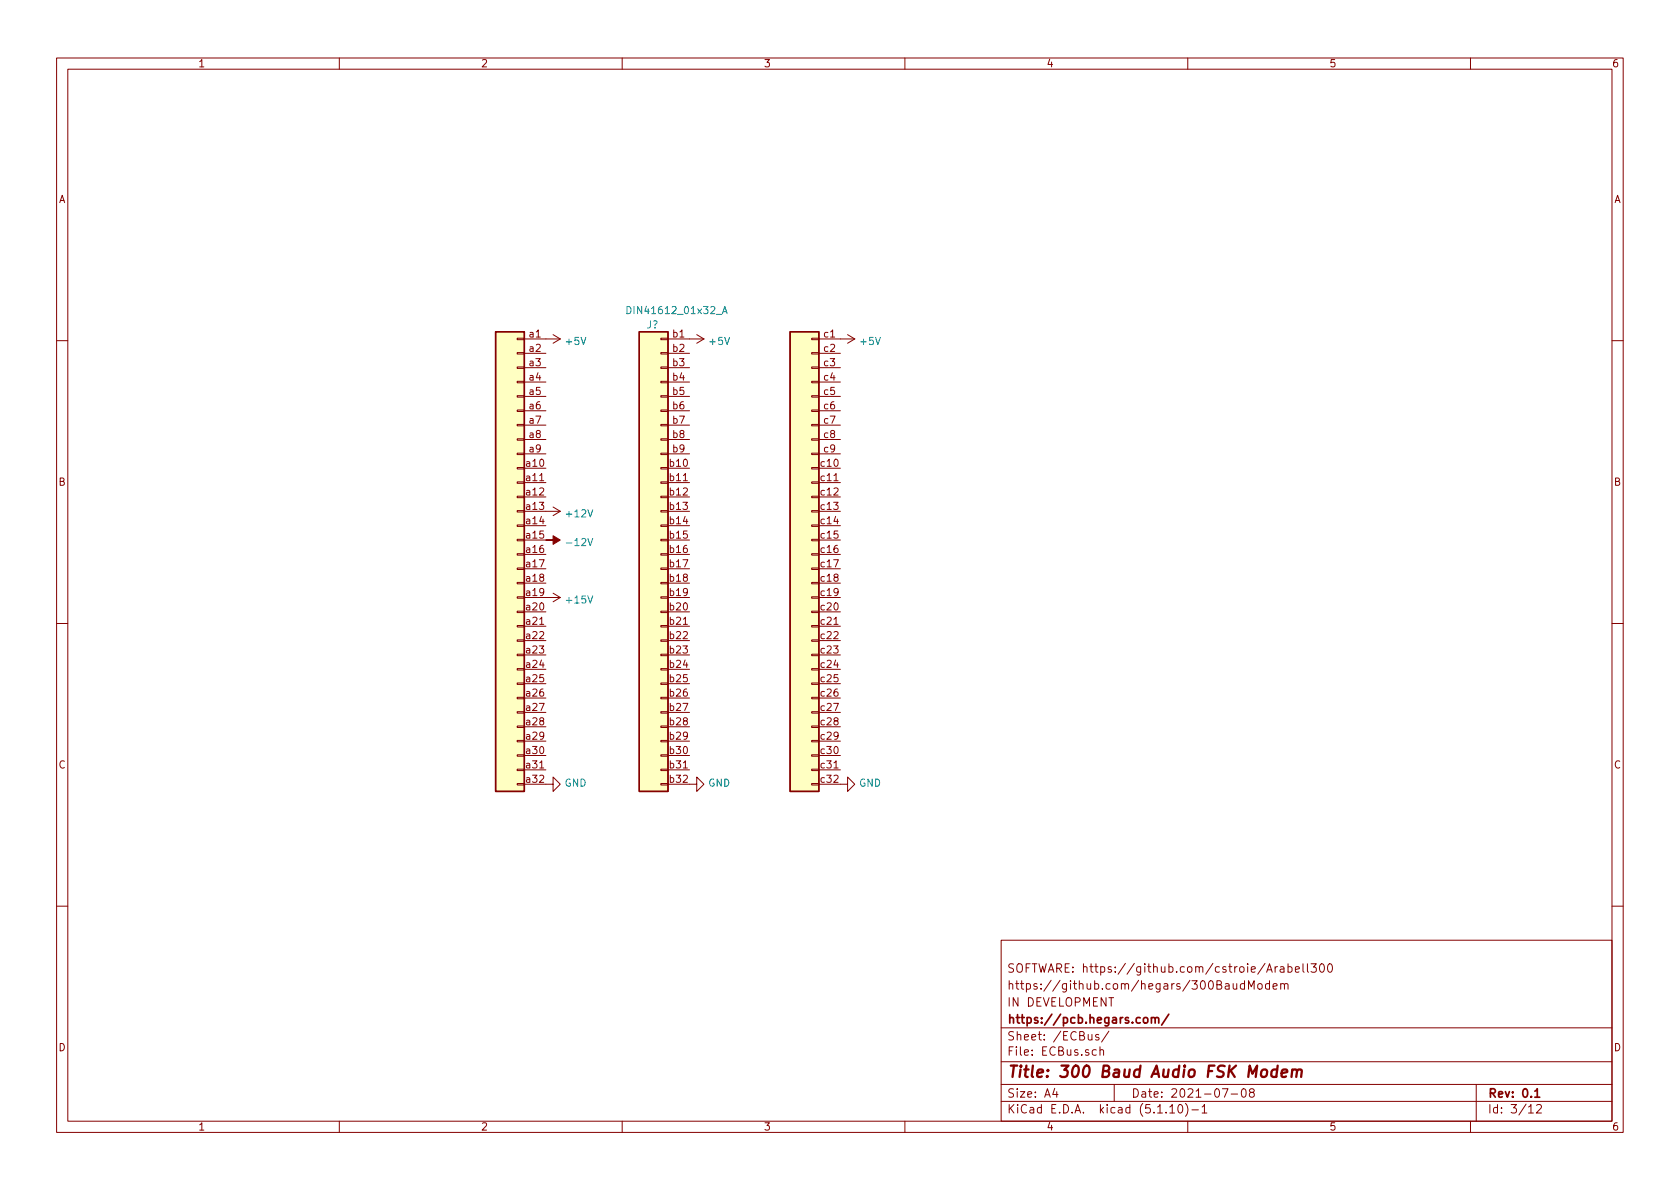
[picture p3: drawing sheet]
<svg xmlns="http://www.w3.org/2000/svg" width="297mm" height="210mm" viewBox="0 0 297 210" stroke-linecap="round" stroke-linejoin="round" font-family="sans-serif">
<g fill="none" stroke="#840000" stroke-width=".18">
<path d="M10 10.3h277v189.9h-277zM12 12.2h273v186.1h-273zM60 10.3v1.9M110 10.3v1.9M160 10.3v1.9M210 10.3v1.9M260 10.3v1.9M91.4 59.8h1.3v.3h-1.3zM92.7 59.9h6.4M97.8 59.2l1.3 .7M99.1 59.9l-1.3 .8M116.8 59.8h1.3v.3h-1.3z"/>
<path d="M118.1 59.9h6.4M123.2 59.2l1.3 .7M124.5 59.9l-1.3 .8M143.5 59.8h1.3v.3h-1.3zM144.8 59.9h6.3M149.9 59.2l1.2 .7M151.1 59.9l-1.2 .8M10 60.2h2M91.4 77.6h1.3v.2h-1.3zM91.4 75.1h1.3v.2h-1.3zM91.4 72.5h1.3v.3h-1.3zM91.4 70h1.3v.2h-1.3z"/>
<path d="M91.4 67.4h1.3v.3h-1.3zM91.4 64.9h1.3v.2h-1.3zM91.4 62.4h1.3v.2h-1.3zM92.7 62.5h3.8M92.7 65h3.8M92.7 67.6h3.8M92.7 70.1h3.8M92.7 72.6h3.8M92.7 75.2h3.8M92.7 77.7h3.8M116.8 77.6h1.3v.2h-1.3zM116.8 75.1h1.3v.2h-1.3z"/>
<path d="M116.8 72.5h1.3v.3h-1.3zM116.8 70h1.3v.2h-1.3zM116.8 67.4h1.3v.3h-1.3zM116.8 64.9h1.3v.2h-1.3zM116.8 62.4h1.3v.2h-1.3zM118.1 62.5h3.8M118.1 65h3.8M118.1 67.6h3.8M118.1 70.1h3.8M118.1 72.6h3.8M118.1 75.2h3.8M118.1 77.7h3.8"/>
<path d="M143.5 77.6h1.3v.2h-1.3zM143.5 75.1h1.3v.2h-1.3zM143.5 72.5h1.3v.3h-1.3zM143.5 70h1.3v.2h-1.3zM143.5 67.4h1.3v.3h-1.3zM143.5 64.9h1.3v.2h-1.3zM143.5 62.4h1.3v.2h-1.3zM144.8 62.5h3.8M144.8 65h3.8M144.8 67.6h3.8M144.8 70.1h3.8M144.8 72.6h3.8"/>
<path d="M144.8 75.2h3.8M144.8 77.7h3.8M285 60.2h2M91.4 97.9h1.3v.3h-1.3zM91.4 95.4h1.3v.2h-1.3zM91.4 92.8h1.3v.3h-1.3zM91.4 90.3h1.3v.2h-1.3zM91.4 87.8h1.3v.2h-1.3zM91.4 85.2h1.3v.3h-1.3zM91.4 82.7h1.3v.2h-1.3zM91.4 80.1h1.3v.3h-1.3zM92.7 82.8h3.8"/>
<path d="M92.7 85.3h3.8M92.7 87.9h3.8M92.7 90.4h6.4M92.7 93h3.8M92.7 95.5h3.8M92.7 98h3.8M92.7 80.3h3.8M97.8 89.7l1.3 .7M99.1 90.4l-1.3 .8M116.8 97.9h1.3v.3h-1.3zM116.8 95.4h1.3v.2h-1.3zM116.8 92.8h1.3v.3h-1.3z"/>
<path d="M116.8 90.3h1.3v.2h-1.3zM116.8 87.8h1.3v.2h-1.3zM116.8 85.2h1.3v.3h-1.3zM116.8 82.7h1.3v.2h-1.3zM116.8 80.1h1.3v.3h-1.3zM118.1 82.8h3.8M118.1 85.3h3.8M118.1 87.9h3.8M118.1 90.4h3.8M118.1 93h3.8M118.1 95.5h3.8M118.1 98h3.8"/>
<path d="M118.1 80.3h3.8M143.5 97.9h1.3v.3h-1.3zM143.5 95.4h1.3v.2h-1.3zM143.5 92.8h1.3v.3h-1.3zM143.5 90.3h1.3v.2h-1.3zM143.5 87.8h1.3v.2h-1.3zM143.5 85.2h1.3v.3h-1.3zM143.5 82.7h1.3v.2h-1.3zM143.5 80.1h1.3v.3h-1.3zM144.8 82.8h3.8M144.8 85.3h3.8M144.8 87.9h3.8"/>
<path d="M144.8 90.4h3.8M144.8 93h3.8M144.8 95.5h3.8M144.8 98h3.8M144.8 80.3h3.8M10 110.3h2M91.4 118.2h1.3v.3h-1.3zM91.4 115.7h1.3v.2h-1.3zM91.4 113.2h1.3v.2h-1.3zM91.4 110.6h1.3v.3h-1.3zM91.4 108.1h1.3v.2h-1.3zM91.4 105.5h1.3v.3h-1.3z"/>
<path d="M91.4 103h1.3v.2h-1.3zM91.4 100.5h1.3v.2h-1.3zM92.7 100.6h3.8M92.7 103.1h3.8M92.7 105.7h6.4M92.7 108.2h3.8M92.7 110.7h3.8M92.7 113.3h3.8M92.7 115.8h3.8M92.7 118.4h3.8M97.8 104.9l1.3 .8M99.1 105.7l-1.3 .7"/>
<path d="M116.8 118.2h1.3v.3h-1.3zM116.8 115.7h1.3v.2h-1.3zM116.8 113.2h1.3v.2h-1.3zM116.8 110.6h1.3v.3h-1.3zM116.8 108.1h1.3v.2h-1.3zM116.8 105.5h1.3v.3h-1.3zM116.8 103h1.3v.2h-1.3zM116.8 100.5h1.3v.2h-1.3zM118.1 100.6h3.8M118.1 103.1h3.8M118.1 105.7h3.8M118.1 108.2h3.8"/>
<path d="M118.1 110.7h3.8M118.1 113.3h3.8M118.1 115.8h3.8M118.1 118.4h3.8M143.5 118.2h1.3v.3h-1.3zM143.5 115.7h1.3v.2h-1.3zM143.5 113.2h1.3v.2h-1.3zM143.5 110.6h1.3v.3h-1.3zM143.5 108.1h1.3v.2h-1.3zM143.5 105.5h1.3v.3h-1.3zM143.5 103h1.3v.2h-1.3zM143.5 100.5h1.3v.2h-1.3z"/>
<path d="M144.8 100.6h3.8M144.8 103.1h3.8M144.8 105.7h3.8M144.8 108.2h3.8M144.8 110.7h3.8M144.8 113.3h3.8M144.8 115.8h3.8M144.8 118.4h3.8M285 110.3h2M91.4 138.6h1.3v.2h-1.3zM91.4 136h1.3v.3h-1.3zM91.4 133.5h1.3v.2h-1.3z"/>
<path d="M91.4 130.9h1.3v.3h-1.3zM91.4 128.4h1.3v.2h-1.3zM91.4 125.9h1.3v.2h-1.3zM91.4 123.3h1.3v.3h-1.3zM91.4 120.8h1.3v.2h-1.3zM92.7 138.7h5.1v-1.3l1.3 1.3-1.3 1.2v-1.2M92.7 120.9h3.8M92.7 123.4h3.8M92.7 126h3.8M92.7 128.5h3.8M92.7 131.1h3.8M92.7 133.6h3.8"/>
<path d="M92.7 136.1h3.8M116.8 138.6h1.3v.2h-1.3zM116.8 136h1.3v.3h-1.3zM116.8 133.5h1.3v.2h-1.3zM116.8 130.9h1.3v.3h-1.3zM116.8 128.4h1.3v.2h-1.3zM116.8 125.9h1.3v.2h-1.3zM116.8 123.3h1.3v.3h-1.3zM116.8 120.8h1.3v.2h-1.3zM118.1 138.7h5.1v-1.3l1.3 1.3-1.3 1.2v-1.2M118.1 120.9h3.8M118.1 123.4h3.8"/>
<path d="M118.1 126h3.8M118.1 128.5h3.8M118.1 131.1h3.8M118.1 133.6h3.8M118.1 136.1h3.8M143.5 138.6h1.3v.2h-1.3zM143.5 136h1.3v.3h-1.3zM143.5 133.5h1.3v.2h-1.3zM143.5 130.9h1.3v.3h-1.3zM143.5 128.4h1.3v.2h-1.3zM143.5 125.9h1.3v.2h-1.3zM143.5 123.3h1.3v.3h-1.3z"/>
<path d="M143.5 120.8h1.3v.2h-1.3zM144.8 138.7h5.1v-1.3l1.2 1.3-1.2 1.2v-1.2M144.8 120.9h3.8M144.8 123.4h3.8M144.8 126h3.8M144.8 128.5h3.8M144.8 131.1h3.8M144.8 133.6h3.8M144.8 136.1h3.8M10 160.2h2M177 166.3h108v32h-108zM218 173.9l.1 .9 .4 .1 .2-.1"/>
<path d="M218.7 173.9v1M220 174l-.4-.1-.3 .3 .1 .6 .2 .1 .4-.1M220 173.4v1.5M220.8 174.9v-1.5l.4 1.1 .5-1.1v1.5M222.5 174.1l.2-.2 .4 .2 .1 .5-.2 .2-.3 .1-.2-.1zM224.5 174l-.5-.1-.3 .3 .1 .6 .2 .1 .5-.1M224.5 173.4v1.5M225.1 174.4l.7-.1-.1-.3-.4-.1-.2 .2 .1 .7h.5M225.5 170.9v1M225.9 170.9l-.4 .3M226.4 171h.5l.1 .9M226.4 174.1l.1-.1a.37 .37 0 0 1 .6 .1v.8"/>
<path d="M226.4 173.9v1M227 171.3l-.5 .1a.29 .29 0 0 0-.2 .2 .29 .29 0 0 0 .2 .3h.5M227.1 174.1l.2-.2 .4 .1v.9M227.7 171l.5-.1 .2 .3v.6l-.2 .1h-.5M227.7 170.4v1.5M229 171.4l.7-.1v-.3l-.5-.1-.2 .2 .1 .8h.6M230.4 170.4v1.3l.2 .2M231.2 170.4v1.3l.2 .2M231.8 170.4h.9l-.5 .6 .5 .1v.7l-.3 .1-.6-.1M233.5 170.5l.2-.1a.8 .8 0 0 1 .5 .8 .8 .8 0 0 1-.5 .7 .97 .97 0 0 1-.2-1.4zM234.9 170.6l.2-.2a.81 .81 0 0 1 .6 .6 .81 .81 0 0 1-.3 .9h-.2a.79 .79 0 0 1-.3-1.3zM285 160.2h2"/>
<path d="M60 198.3v1.9M110 198.3v1.9M160 198.3v1.9M177 194.8h108M177 191.8h108M177 187.8h108M177 181.8h108M186.5 192.5l-.4 1h1M186.8 193v1M192.4 182.9v.8a.39 .39 0 0 0 .7 .1M193.1 182.9v1M193.8 185.7l-.4-.1-.3 .3 .1 .6 .2 .1 .4-.1"/>
<path d="M194.3 183l-.4-.1-.2 .2 .1 .3 .5 .1v.3h-.6M194.5 185.7l.2-.1 .3 .1 .1 .9M194.5 185.1v1.5M196.1 182.3l-1.3 2M197 191.8v3M206.8 195.8l.5-.5v1.5M206.8 196.8h.9M208.5 195.4l.1-.1a.8 .8 0 0 1 .5 .8 .8 .8 0 0 1-.5 .7 1 1 0 0 1-.1-1.4zM209.6 195.1a1.71 1.71 0 0 1 0 2.3M210 198.3v1.9M210.7 196.3h1.2M212.5 195.8l.5-.5v1.5"/>
<path d="M212.5 196.8h.9M216.1 192.5h1l-.6 1.5M217.7 193.5h1.1M219.6 192.7l.4-.2a.94 .94 0 0 1 0 1.5 .82 .82 0 0 1-.4-1.3zM221.2 193.2l-.3-.3 .1-.2 .2-.2 .4 .1 .2 .2-.1 .2-.6 .2a.48 .48 0 0 0-.1 .7l.2 .1 .5-.1a.48 .48 0 0 0-.1-.7h-.1M260 198.3v1.9M261 191.8v6.5M270.3 195.8l.4-.5v1.5M270.3 196.8h.8M271.7 195.5l.2-.2h.4l.2 .5-.9 1h.9"/>
</g>
<path d="M203.6 179.9v1M206.7 179.3l-1.3 2M202.2 180.1l.3-.2 .4 .2v.5l-.1 .2-.3 .1-.3-.1zM203.6 180.1l.1-.1a.37 .37 0 0 1 .5 .1v.8M204.2 180.1l.2-.2 .4 .1 .1 .9M271.4 193l.4-.5v1.5M271.4 194h.8" fill="none" stroke="#840000" stroke-width=".3"/>
<path d="M225.8 189.2a.68 .68 0 0 0-1 .3v.8l.3 .1 .6-.1M225.9 188.4l-.2 2M226.6 189.8l1-.2-.1-.4-.5-.1-.4 .3v.9l.2 .1 .6-.1M228.5 189.3a.52 .52 0 0 1 .8 .1l-.1 1M228.5 189.1l-.2 1.3M229.3 189.4l.3-.3 .5 .1-.1 1.2" fill="none" stroke="#840000" stroke-width=".41"/>
<g fill="#ffffc2" stroke="#ffffc2" stroke-width=".18">
<path d="M87.6 58.7h5.1v81.2h-5.1z"/>
<path d="M113 58.7h5.1v81.2h-5.1z"/>
<path d="M139.7 58.7h5.1v81.2h-5.1z"/>
</g>
<path d="M87.6 58.7h5.1v81.2h-5.1zM113 58.7h5.1v81.2h-5.1zM139.7 58.7h5.1v81.2h-5.1z" fill="none" stroke="#840000" stroke-width=".25"/>
<path d="M110.8 54.2a.64 .64 0 0 1 .8 .6 .64 .64 0 0 1-.8 .7zM127.7 55.5l.4-1.3 .5 1.3M127.8 55.1h.6" fill="none" stroke="#008484" stroke-width=".18"/>
<path d="M96.5 95.5h1.3v-.8l1.3 .8-1.3 .8v-.8z" fill="#840000" stroke="#840000" stroke-width=".18"/>
<text font-size="2.8" fill="#840000" x="178" y="190.5">Title: 300 Baud Audio FSK Modem</text>
<g font-size="2.1" fill="#840000">
<text x="178" y="172">SOFTWARE: https://github.com/cstroie/Arabell300</text>
<text x="178" y="178">IN DEVELOPMENT</text>
<text x="178" y="175">https://github.com/hegars/300BaudModem</text>
<text x="178" y="184">Sheet: /ECBus/</text>
<text x="178" y="181">https://pcb.hegars.com/</text>
<text x="178" y="186.7">File: ECBus.sch</text>
<text x="178" y="196.9">KiCad E.D.A. kicad (5.1.10)-1</text>
<text x="178" y="194.1">Size: A4</text>
<text x="200" y="194.1">Date: 2021-07-08</text>
<text x="263" y="194.1">Rev: 0.1</text>
<text x="263" y="196.9">Id: 3/12</text>
</g>
<g font-size="1.8" fill="#840000">
<text x="35" y="11.9">1</text>
<text x="85" y="11.9">2</text>
<text x="135" y="11.9">3</text>
<text x="185" y="11.9">4</text>
<text x="235" y="11.9">5</text>
<text x="285" y="11.9">6</text>
<text x="10.4" y="35.9">A</text>
<text x="285.4" y="35.9">A</text>
<text x="93.6" y="59.7">a1</text>
<text x="119" y="59.7">b1</text>
<text x="145.7" y="59.7">c1</text>
<text x="93.6" y="62.2">a2</text>
<text x="93.6" y="64.8">a3</text>
<text x="119" y="62.2">b2</text>
<text x="119" y="64.8">b3</text>
<text x="145.7" y="62.2">c2</text>
<text x="145.7" y="64.8">c3</text>
<text x="93.6" y="67.3">a4</text>
<text x="93.6" y="69.8">a5</text>
<text x="119" y="67.3">b4</text>
<text x="119" y="69.8">b5</text>
<text x="145.7" y="67.3">c4</text>
<text x="145.7" y="69.8">c5</text>
<text x="93.6" y="72.4">a6</text>
<text x="93.6" y="74.9">a7</text>
<text x="93.6" y="77.5">a8</text>
<text x="119" y="72.4">b6</text>
<text x="119" y="74.9">b7</text>
<text x="119" y="77.5">b8</text>
<text x="145.7" y="72.4">c6</text>
<text x="145.7" y="74.9">c7</text>
<text x="145.7" y="77.5">c8</text>
<text x="93.1" y="82.5">a10</text>
<text x="93.6" y="80">a9</text>
<text x="118.5" y="82.5">b10</text>
<text x="119" y="80">b9</text>
<text x="145.2" y="82.5">c10</text>
<text x="145.7" y="80">c9</text>
<text x="10.4" y="85.9">B</text>
<text x="93.1" y="85.1">a11</text>
<text x="93.1" y="87.6">a12</text>
<text x="118.5" y="85.1">b11</text>
<text x="118.5" y="87.6">b12</text>
<text x="145.2" y="85.1">c11</text>
<text x="145.2" y="87.6">c12</text>
<text x="285.4" y="85.9">B</text>
<text x="93.1" y="90.2">a13</text>
<text x="93.1" y="92.7">a14</text>
<text x="93.1" y="95.2">a15</text>
<text x="118.5" y="90.2">b13</text>
<text x="118.5" y="92.7">b14</text>
<text x="118.5" y="95.2">b15</text>
<text x="145.2" y="90.2">c13</text>
<text x="145.2" y="92.7">c14</text>
<text x="145.2" y="95.2">c15</text>
<text x="93.1" y="97.8">a16</text>
<text x="93.1" y="100.3">a17</text>
<text x="118.5" y="97.8">b16</text>
<text x="118.5" y="100.3">b17</text>
<text x="145.2" y="97.8">c16</text>
<text x="145.2" y="100.3">c17</text>
<text x="93.1" y="102.9">a18</text>
<text x="93.1" y="105.4">a19</text>
<text x="93.1" y="107.9">a20</text>
<text x="118.5" y="102.9">b18</text>
<text x="118.5" y="105.4">b19</text>
<text x="118.5" y="107.9">b20</text>
<text x="145.2" y="102.9">c18</text>
<text x="145.2" y="105.4">c19</text>
<text x="145.2" y="107.9">c20</text>
<text x="93.1" y="110.5">a21</text>
<text x="93.1" y="113">a22</text>
<text x="118.5" y="110.5">b21</text>
<text x="118.5" y="113">b22</text>
<text x="145.2" y="110.5">c21</text>
<text x="145.2" y="113">c22</text>
<text x="93.1" y="115.6">a23</text>
<text x="93.1" y="118.1">a24</text>
<text x="118.5" y="115.6">b23</text>
<text x="118.5" y="118.1">b24</text>
<text x="145.2" y="115.6">c23</text>
<text x="145.2" y="118.1">c24</text>
<text x="93.1" y="120.6">a25</text>
<text x="93.1" y="123.2">a26</text>
<text x="93.1" y="125.7">a27</text>
<text x="118.5" y="120.6">b25</text>
<text x="118.5" y="123.2">b26</text>
<text x="118.5" y="125.7">b27</text>
<text x="145.2" y="120.6">c25</text>
<text x="145.2" y="123.2">c26</text>
<text x="145.2" y="125.7">c27</text>
<text x="93.1" y="128.3">a28</text>
<text x="93.1" y="130.8">a29</text>
<text x="118.5" y="128.3">b28</text>
<text x="118.5" y="130.8">b29</text>
<text x="145.2" y="128.3">c28</text>
<text x="145.2" y="130.8">c29</text>
<text x="10.4" y="135.9">C</text>
<text x="93.1" y="133.3">a30</text>
<text x="93.1" y="135.9">a31</text>
<text x="118.5" y="133.3">b30</text>
<text x="118.5" y="135.9">b31</text>
<text x="145.2" y="133.3">c30</text>
<text x="145.2" y="135.9">c31</text>
<text x="285.4" y="135.9">C</text>
<text x="93.1" y="138.4">a32</text>
<text x="118.5" y="138.4">b32</text>
<text x="145.2" y="138.4">c32</text>
<text x="10.4" y="185.9">D</text>
<text x="285.4" y="185.9">D</text>
<text x="35" y="199.9">1</text>
<text x="85" y="199.9">2</text>
<text x="135" y="199.9">3</text>
<text x="185" y="199.9">4</text>
<text x="235" y="199.9">5</text>
<text x="285" y="199.9">6</text>
</g>
<g font-size="1.8" fill="#008484">
<text x="111.6" y="55.5">DIN41612_01x32_A</text>
<text x="114.4" y="58.1">J?</text>
<text x="100.2" y="61">+5V</text>
<text x="125.6" y="61">+5V</text>
<text x="152.2" y="61">+5V</text>
<text x="100.3" y="91.5">+12V</text>
<text x="100.5" y="96.6">-12V</text>
<text x="100.3" y="106.7">+15V</text>
<text x="99.8" y="139.1">GND</text>
<text x="125.2" y="139.1">GND</text>
<text x="151.9" y="139.1">GND</text>
</g>
</svg>
